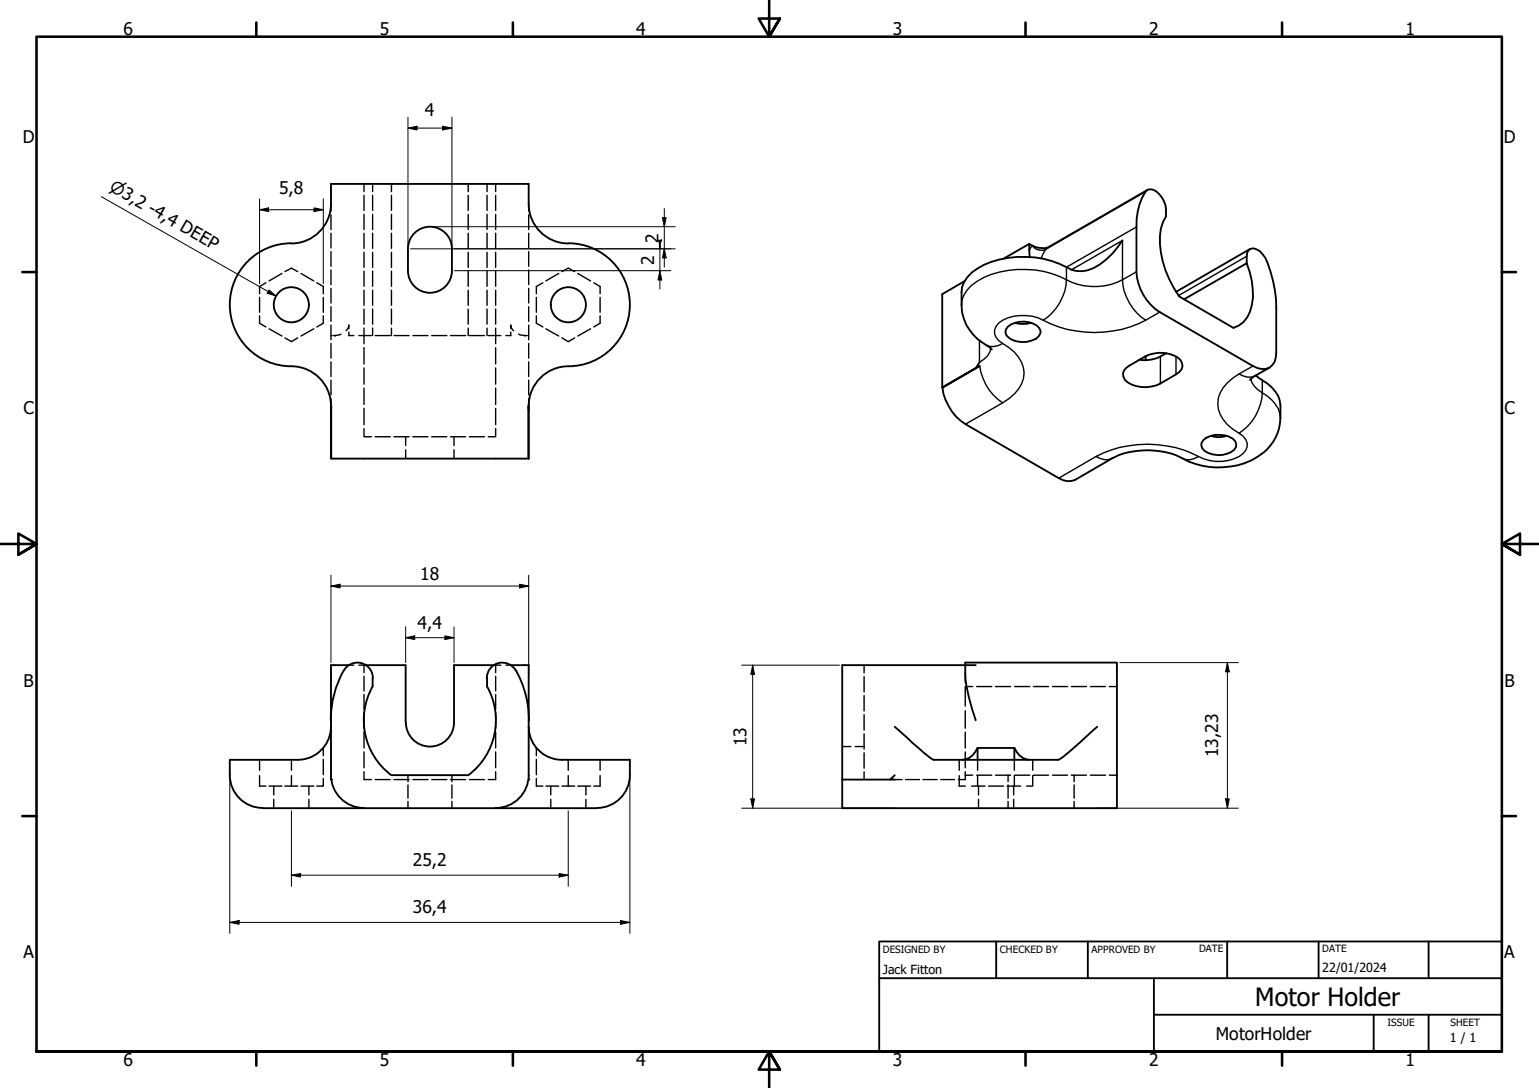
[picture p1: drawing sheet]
<svg xmlns="http://www.w3.org/2000/svg" width="420mm" height="297mm" viewBox="0 0 420 297" stroke-linecap="round" stroke-linejoin="round" font-family="sans-serif">
<!-- layer: Hidden (ISO) -->
<g fill="none" stroke="#000" stroke-width=".38">
<path d="M90.4 55.6v2M90.4 58.7v4M99.4 50.2v2.1M99.4 53.3v4.2M99.4 58.5v4.2M101.7 50.2v2.1M101.7 53.3v4.2M101.7 58.5v4.2M106.9 50.2v2.1M106.9 53.3v4.2M106.9 58.5v4.2M127.8 50.2v2.1"/>
<path d="M127.8 53.3v4.2M127.8 58.5v4.2M133 50.2v2.1M133 53.3v4.2M133 58.5v4.2M135.3 50.2v2.1M135.3 53.3v4.2M135.3 58.5v4.2M144.3 55.6v2M144.3 58.7v4M72.6 77.2l-1.7 1v2M77 74.7l-3.5 2"/>
<path d="M77.8 74.2l1.8-1 1.7 1M82.2 74.7l3.5 2M86.5 77.2l1.8 1v2M90.4 63.7v4M90.4 68.7v4M90.4 73.7v4M90.4 78.7v4M99.4 63.7v4.1M99.4 68.9v4.1M99.4 74v4.2M99.4 79.2v4.2M101.7 63.7v4.1"/>
<path d="M101.7 68.9v4.1M101.7 74v4.2M101.7 79.2v4.2M106.9 63.7v4.1M106.9 68.9v4.1M106.9 74v4.2M106.9 79.2v4.2M127.8 63.7v4.1M127.8 68.9v4.1M127.8 74v4.2M127.8 79.2v4.2M133 63.7v4.1"/>
<path d="M133 68.9v4.1M133 74v4.2M133 79.2v4.2M135.3 63.7v4.1M135.3 68.9v4.1M135.3 74v4.2M135.3 79.2v4.2M144.3 63.7v4M144.3 68.7v4M144.3 73.7v4M144.3 78.7v4M148.2 77.2l-1.8 1v2"/>
<path d="M152.5 74.7l-3.5 2M153.4 74.2l1.7-1 1.8 1M157.7 74.7l3.5 2M162.1 77.2l1.7 1v2M70.9 81.2v4.1M70.9 86.2v2.1l1.7 1M73.5 89.8l3.5 1.9M77.8 92.3l1.8 1 1.7-1M85.7 89.8l-3.5 1.9M88.3 81.2v4.1M88.3 86.2v2.1l-1.8 1M90.4 83.7v4"/>
<path d="M90.4 88.8v4M90.4 93.8v4M90.4 98.8v4M90.4 91.6h.3M91.1 91.6h.3M93.1 91.2l-1.7 .4M95.2 89.7v-.9l-.1 .6-.6 .9M95.2 90.7v.9h1.4M98 91.6h3.4M99.4 84.4v4.1M99.4 89.6v4.2M99.4 94.9v4.5"/>
<path d="M101.7 84.4v4.1M101.7 89.6v2M102.4 91.6h4.2M106.9 84.4v4.1M106.9 89.6v2M107.6 91.6h4.1M112.7 91.6h4.1M117.9 91.6h4.1M123 91.6h4.1M127.8 84.4v4.1M127.8 89.6v2M128.1 91.6h4.2"/>
<path d="M133 84.4v4.1M133 89.6v2M133.3 91.6h3.4M135.3 84.4v4.1M135.3 89.6v4.2M135.3 94.9v4.5M139.4 89.7v-.9l.2 .6 .6 .9M139.4 90.7v.9h-1.3M141.6 91.2l1.7 .4M143.3 91.6h.3M144 91.6h.3M144.3 83.7v4"/>
<path d="M144.3 88.8v4M144.3 93.8v4M144.3 98.8v4M146.4 81.2v4.1M146.4 86.2v2.1l1.8 1M149 89.8l3.5 1.9M153.4 92.3l1.7 1 1.8-1M161.2 89.8l-3.5 1.9M163.8 81.2v4.1M163.8 86.2v2.1l-1.7 1M90.4 103.8v4M90.4 108.8v2.1"/>
<path d="M99.4 117v2.2h2M99.4 100.4v4.5M99.4 106v4.4M99.4 111.5v4.4M102.4 119.2h4.2M107.6 119.2h4.1M110.7 119.2v2.5M112.7 119.2h4.1M117.9 119.2h4.1M123 119.2h4.1M124 119.2v2.5M128.1 119.2h4.2"/>
<path d="M135.3 117v2.2h-2M135.3 100.4v4.5M135.3 106v4.4M135.3 111.5v4.4M144.3 103.8v4M144.3 108.8v2.1M110.7 122.8v2.4M124 122.8v2.4M95.2 181.6h1.4M98 181.6h1.4v2M99.4 184.6v4M99.4 189.6v4"/>
<path d="M99.4 194.6v4.2M99.4 199.9v4.3M99.4 181.6h.1M99.7 181.6h.2M134.8 181.6h.2M135.2 181.6h1.5M135.3 181.6v2M135.3 184.6v4M135.3 189.6v4M135.3 194.6v4.2M135.3 199.9v4.3M138.1 181.6h1.3"/>
<path d="M235.9 181.6v2.1M235.9 184.7v4.2M235.9 189.9v4.2M235.9 195.1v4.2M263.5 183.7v2.6M263.5 187.6v5.2M263.5 194v4.8M263.5 199.9v4.3M263.5 187.4h2.1M266.6 187.4h4.2M271.8 187.4h4.1M277 187.4h4.1"/>
<path d="M282.1 187.4h4.2M287.3 187.4h4.2M292.5 187.4h4.1M297.7 187.4h4.1M302.8 187.4h2.1M70.9 211.8v2.8h1.7M70.9 207.4v2.9M73.5 214.6h3.5M74.7 214.6v2.4M74.7 218.2v2.4M79.6 211.8v2.8h-1.8M79.6 214.6h1.7"/>
<path d="M79.6 207.4v2.9M82.2 214.6h3.5M84.3 214.6v2.4M84.3 218.2v2.4M88.3 212.5v2.1h-1.8M88.3 204.2v2.1M88.3 207.3v4.2M90.4 211.6v.4M90.4 212.4v.4M99.4 205.3v4.3M99.4 210.7v2.1h2M102.4 212.8h4.2"/>
<path d="M107.6 212.8h4.1M111.4 211.6v1.8M111.4 214.3v3.6M111.4 218.8v1.8M112.7 212.8h4.1M117.9 212.8h4.1M123 212.8h4.1M123.4 211.6v1.8M123.4 214.3v3.6M123.4 218.8v1.8M128.1 212.8h4.2M135.3 205.3v4.3"/>
<path d="M135.3 210.7v2.1h-2M144.3 211.6v.4M144.3 212.4v.4M146.4 212.5v2.1h1.8M146.4 204.2v2.1M146.4 207.3v4.2M149 214.6h3.5M150.4 214.6v2.4M150.4 218.2v2.4M153.4 214.6h3.5M155.1 207.4v2.9M155.1 211.8v2.8"/>
<path d="M157.7 214.6h3.5M160 214.6v2.4M160 218.2v2.4M163.8 207.4v2.9M163.8 211.8v2.8h-1.7M229.9 203.8h2.4M233.5 203.8h2.4M235.9 200.3v4.2M235.9 205.5v4.2M235.9 210.7v2.1M244.3 212.8h2M247.2 212.8h3.8"/>
<path d="M252 212.8h3.8M256.8 212.8h3.8M261.9 211.8v2.8h1.6M261.9 207.4v2.9M263.5 210.7v2.1h-1.9M263.5 205.3v4.3M263.5 211.6h2.1M266.6 211.6h4.2M266.9 211.8v2.8h-1.7M266.9 214.6h2M266.9 207.4v2.9M267.1 214.6v2.4"/>
<path d="M267.1 218.2v2.4M269.9 214.6h4M271.8 211.6h4.1M275.2 211.6v1.8M275.2 214.3v3.6M275.2 218.8v1.8M276.7 214.6v2.4M276.7 218.2v2.4M276.9 211.8v2.8h-1.9M276.9 214.6h1.7M276.9 207.4v2.9M277 211.6h4.1"/>
<path d="M281.9 211.8v2.8h-1.6M281.9 207.4v2.9M282.1 211.6h4.2M287.3 211.6h4.2M292.5 211.6h4.1M293.2 211.6v1.8M293.2 214.3v3.6M293.2 218.8v1.8M297.7 211.6h4.1M302.8 211.6h2.1"/>
</g>
<g fill="#000">
<circle cx="91.4" cy="91.6" r=".19"/>
<circle cx="143.3" cy="91.6" r=".19"/>
<circle cx="90.4" cy="212.8" r=".19"/>
<circle cx="144.3" cy="212.8" r=".19"/>
</g>
<!-- layer: Visible (ISO) -->
<g fill="none" stroke="#000" stroke-width=".51">
<path d="M312.7 52.3a2.04 2.04 0 0 1 3-.1 7.2 7.2 0 0 1 2.6 6.9 15.4 15.4 0 0 0-.9 12.3 30 30 0 0 0 4.5 9.5l14.8 8.6a7.2 7.2 0 0 0 5.1-6.2 20.4 20.4 0 0 0-1.4-11.4v-1.9a1.79 1.79 0 0 1 .7-1.9 1.79 1.79 0 0 1 1.9 0 6.6 6.6 0 0 1 2.9 3.4 35.8 35.8 0 0 1 2.5 12.5v12.3a4 4 0 0 1-2.8 4.4l-1.1 .1-2.4-.9-25.5-14.7a14 14 0 0 1-6.3-11v-12.2a17.3 17.3 0 0 1 2.4-9.7zM313.2 51.9l-27.3 15.7a6.2 6.2 0 0 1-4.9-1l-7 4M79.5 66.5a10.8 10.8 0 0 0 10.9-10.9v-5.4h53.9a21 21 0 0 0 .7 9.1 10.8 10.8 0 0 0 10.2 7.2M79.5 66.4a16.9 16.9 0 0 0-16.8 17.5 16.9 16.9 0 0 0 18.1 16.2 11 11 0 0 1 9.6 12M113.1 63.7a6 6 0 0 1 6.6-1.3 6 6 0 0 1 3.7 5.5v6a6 6 0 0 1-6 6 6 6 0 0 1-6-6v-6a6 6 0 0 1 1.7-4.2zM155.2 66.4a16.9 16.9 0 0 1 16.7 17.5 16.9 16.9 0 0 1-18 16.2 10.8 10.8 0 0 0-9.6 10.7v14.4v-14.3l.1 1.2M263.3 76.8l-6.1 3.5v25.5M281 66.6l.1 3.6M306.5 65.6a18.5 18.5 0 0 1-10 8.3 7.3 7.3 0 0 1-5.4-1 26.9 26.9 0 0 0-22.5-.6 10.5 10.5 0 0 0-6 6.1 22.7 22.7 0 0 0 .5 8.6 15.1 15.1 0 0 0 7.3 8l.4 .4M340.4 71.9l-17.1 9.8M341.2 68l-20.1 11.7M267.4 98.9l-1 1.5 1.1-.5-10.3 5.9 9.2-5.4"/>
<path d="M275.1 89.3a6.5 6.5 0 0 1 8.7 .3 2.05 2.05 0 0 1-1.1 3 6.8 6.8 0 0 1-7.9-1l-.3-.8 .1-.8zM277.1 88.1a8.2 8.2 0 0 0 4.5 0M312.8 97.2l-.1 1.1M318.4 96.4a10 10 0 0 1-7.4 1.8M90.4 110.9v14.3zM307.5 100.4a17.5 17.5 0 0 1 9-4.1 8 8 0 0 1 5.8 2 2.47 2.47 0 0 1-1.2 3.9l-4.3 2.5a8.7 8.7 0 0 1-9.7-1 2.25 2.25 0 0 1 .4-3.3zM330.5 119a6.7 6.7 0 0 0 4.5 0M342.9 102.5l.6 .5a13.5 13.5 0 0 1 5.5 5.2 15.2 15.2 0 0 1-2.2 13.5 19.4 19.4 0 0 1-20.4 5l-1.9-.7a22.2 22.2 0 0 0-20.8-.9l-10.1 5.9a4.6 4.6 0 0 1-4.5-.5l-25.5-14.7a13.8 13.8 0 0 1-6.3-10M346.6 100.4l-3.8 2.1-1.6 1.2M90.4 125.2h53.9M328.5 120.1a6.8 6.8 0 0 1 8.1-.3 2.03 2.03 0 0 1 .9 2 2.03 2.03 0 0 1-1.4 1.6 6.7 6.7 0 0 1-7.9-1l-.2-.7v-.8zM90.4 198.4a9.3 9.3 0 0 1-10.8 9h-16.9v4.2"/>
<path d="M93.8 183a27.8 27.8 0 0 0-3.5 13.6M93.9 183.1a4.2 4.2 0 0 1 4.7-2.1 4.2 4.2 0 0 1 3.2 4.1M95.2 181.6h-4.8v30M99.9 181.6h10.8v15.6M101.7 185.1v2.3a18.8 18.8 0 0 0 5.1 24.2M133 185.1v2.3a18.8 18.8 0 0 1-5.1 24.2M134.8 181.6h-10.8v15.6a6.6 6.6 0 0 1-6.6 6.6 6.6 6.6 0 0 1-6.6-6.6M139.4 181.6h4.9v30M140.8 183.1a4.2 4.2 0 0 0-4.7-2.1 4.2 4.2 0 0 0-3.2 4.1M140.9 183a27.8 27.8 0 0 1 3.5 13.6M144.3 198.4a9.3 9.3 0 0 0 10.8 9h16.9v4.2M244.3 198.4l1.6 1.5a65.5 65.5 0 0 0 8.8 7.5h34.2l.5-.2a91.6 91.6 0 0 0 10.1-8.8"/>
<path d="M266.4 181.6h-2.9v-.7h41.4v39.7h-75v-7.8M266.4 196.6a36 36 0 0 1-2.9-15h-33.6v31.2M62.7 211.6a9 9 0 0 0 9 9M90.4 211.6a9 9 0 0 0 8.9 9M106.9 211.6h20.9M144.3 211.6a9 9 0 0 1-9 9M172 211.6a9 9 0 0 1-9 9M229.9 212.8h13.1M244.3 211.6l-1.3 1.2h1.3M266.9 204.2a5.1 5.1 0 0 1-4 3.2M266.9 204.2h10M266.9 204.2v3.2"/>
<path d="M276.9 204.2a5.1 5.1 0 0 0 4 3.2M276.9 204.2v3.2M71.8 220.6h91.1"/>
<circle cx="79.5" cy="83.2" r="4.8"/>
<circle cx="155.2" cy="83.2" r="4.8"/>
</g>
<!-- layer: Visible Narrow (ISO) -->
<g fill="none" stroke="#000" stroke-width=".38">
<path d="M312.7 52.3l-27.2 15.8M285.5 68.1a3.1 3.1 0 0 1-3.8-1.1l-.7 1.3M285.5 68.1l-1.3 2.4M286 67.6l-.5 .5M292.5 73.6l14-8v10.8l3.8-2.2M310.3 62l-19.2 10.9v3.5a16.6 16.6 0 0 0 15.4 0 14 14 0 0 0 6.3 11M340.4 70l-18.6 10.7M262.5 83.2a7.7 7.7 0 0 1 4.3-6.4 25.9 25.9 0 0 1 24.3-.4 14 14 0 0 1-6.3 11M267.4 92.9v6a5.4 5.4 0 0 0 3.1-3.8M273.7 93.8a4.6 4.6 0 0 1-4.5 .4M312.8 87.4a31.1 31.1 0 0 1-29.3-.6 12.1 12.1 0 0 0-10.8 1.4 3.2 3.2 0 0 0 1 5.6 10.1 10.1 0 0 1 5.9 8 10 10 0 0 1-5.9 8.2 14.1 14.1 0 0 1-6.2-10.1M316.6 85.2l-3.8 2.2"/>
<path d="M316.8 97.3v7.4M321.1 97.3v4.9M342.1 99.9l-3.8 2.2M273.7 110l-10.1 5.8M341.5 103.5a6 6 0 0 0 3.1 3.7v-3.4M342.8 102.5a4.3 4.3 0 0 1-4.5-.4 9.8 9.8 0 0 0-5.8 8.1 9.8 9.8 0 0 0 5.8 8.1M349.6 114.1a8.8 8.8 0 0 0-5-6.9 14 14 0 0 1-6.3 11.1 3.4 3.4 0 0 1 2.2 3.2 3.4 3.4 0 0 1-2.2 3.1 11.8 11.8 0 0 1-11.1 0M299.2 124.6l-10.1 5.9M303.7 125.1a4.3 4.3 0 0 1-4.5-.5 30.8 30.8 0 0 1 28 0 4.3 4.3 0 0 1-4.5 .5"/>
</g>
<circle cx="281.7" cy="67" r=".19" fill="#000"/>
<!-- layer: Border (ISO) -->
<g fill="none" stroke="#000" stroke-width=".7">
<path d="M70 6.1v3.9M140 6.1v3.9M210 0v10l-2.9-4.9h5.8l-2.9 4.9 2.9-4.9M280 6.1v3.9M350 6.1v3.9M6.1 74.3h3.9M410 74.3h3.9M0 148.5h10l-5-2.8v5.7l5-2.9-5 2.9M420 148.5h-10l5-2.8v5.7l-5-2.9 5 2.9M6.1 222.8h3.9M410 222.8h3.9M10 287.1v-277.1h400v277.1h-400h400"/>
<path d="M70 287.1v3.8M140 287.1v3.8M212.9 292l-2.9-4.9 2.9 4.9h-5.8l2.9-4.9v9.9M280 287.1v3.8M350 287.1v3.8"/>
</g>
<!-- layer: Title (ISO) -->
<path d="M240 257h170v30.1h-170zM272 257v10.1M297 257v10.1M335 257v10.1M360 257v10.1M390 257v10.1M240 267.1h170M315 277h95M315 267.1v20M375 277v10.1M390 277v10.1" fill="none" stroke="#000" stroke-width=".51"/>
<!-- layer: Dimension (ISO) -->
<g fill="none" stroke="#000" stroke-width=".27">
<path d="M111.4 35l2.5-.5v1zM111.4 35h12M111.4 32v35.2M120.8 34.5l2.6 .5-2.6 .5zM123.4 32v35.2M70.9 57.3l2.4-.5v1zM70.9 57.3h17.4M70.9 54.3v23.2M85.7 56.8l2.6 .5-2.6 .5zM88.3 54.3v23.2M180.8 59.4h1.1l-.5 2.5zM181.4 56.9v16"/>
<path d="M112.1 67.9h72.2M118.1 61.9h66.2M124.1 73.9h59M180 67l.1 .9v-.9M180.1 73.9l.6 2.5h-1.1zM180.3 67l-.2 .9v11M180.5 65.5v.4M181.4 67.9l.5 2.5h-1.1zM90.4 157v23.9M141.9 159.5l2.4 .5-2.4 .5zM144.3 157v26M90.4 160l2.4-.5v1z"/>
<path d="M90.4 160h53.9M110.7 174.1l2.5-.5v1zM110.7 174.1h13.3M110.7 171.1v9.8M121.5 173.6l2.5 .5-2.5 .5zM124 171.1v9.8M202.5 181.6h26.7M205.5 181.6l.5 2.5h-1zM205.5 181.6v39M305.7 180.9h32.4M335.1 180.9l.5 2.5h-1zM335.1 180.9v39.7"/>
<path d="M62.7 212.4v42.4M172 212.4v42.4M205 218.1h1l-.5 2.5zM334.6 218.1h1l-.5 2.5zM79.6 238.9l2.4-.4v.9zM79.6 238.9h75.5M79.6 221.3v20.7M152.7 238.5l2.4 .4-2.4 .5zM155.1 221.3v20.7M202.5 220.6h41.1M300.3 220.6h37.8M62.7 251.8l2.6-.5v1z"/>
<path d="M62.7 251.8h109.3M169.4 251.3l2.6 .5-2.6 .5z"/>
</g>
<g fill="#000">
<path d="M111.4 35l2.5-.5v1z" fill-rule="evenodd"/>
<path d="M120.8 34.5l2.6 .5-2.6 .5z" fill-rule="evenodd"/>
<path d="M70.9 57.3l2.4-.5v1z" fill-rule="evenodd"/>
<path d="M85.7 56.8l2.6 .5-2.6 .5z" fill-rule="evenodd"/>
<path d="M180.8 59.4h1.1l-.5 2.5z" fill-rule="evenodd"/>
<path d="M179.6 65.5h1.1l-.6 2.4z" fill-rule="evenodd"/>
<path d="M180.1 73.9l.6 2.5h-1.1z" fill-rule="evenodd"/>
<path d="M181.4 67.9l.5 2.5h-1.1z" fill-rule="evenodd"/>
<path d="M90.4 160l2.4-.5v1z" fill-rule="evenodd"/>
<path d="M110.7 174.1l2.5-.5v1z" fill-rule="evenodd"/>
<path d="M121.5 173.6l2.5 .5-2.5 .5z" fill-rule="evenodd"/>
<path d="M141.9 159.5l2.4 .5-2.4 .5z" fill-rule="evenodd"/>
<path d="M205.5 181.6l.5 2.5h-1z" fill-rule="evenodd"/>
<path d="M335.1 180.9l.5 2.5h-1z" fill-rule="evenodd"/>
<path d="M205 218.1h1l-.5 2.5z" fill-rule="evenodd"/>
<path d="M334.6 218.1h1l-.5 2.5z" fill-rule="evenodd"/>
<path d="M79.6 238.9l2.4-.4v.9z" fill-rule="evenodd"/>
<path d="M152.7 238.5l2.4 .4-2.4 .5z" fill-rule="evenodd"/>
<path d="M62.7 251.8l2.6-.5v1z" fill-rule="evenodd"/>
<path d="M169.4 251.3l2.6 .5-2.6 .5z" fill-rule="evenodd"/>
</g>
<!-- layer: Symbol (ISO) -->
<path d="M27.7 53.7l47.7 27.1M73.5 79.2l1.9 1.6-2.4-.7z" fill="none" stroke="#000" stroke-width=".27"/>
<path d="M73.5 79.2l1.9 1.6-2.4-.7z" fill-rule="evenodd" fill="#000"/>
<text font-size="6.9" x="342.7" y="274.6">Motor Holder</text>
<g font-size="4.8">
<text x="33.7" y="9.6">6</text>
<text x="103.7" y="9.6">5</text>
<text x="173.7" y="9.6">4</text>
<text x="243.7" y="9.6">3</text>
<text x="313.7" y="9.6">2</text>
<text x="383.7" y="9.6">1</text>
<text x="116" y="31.6">4</text>
<text x="6.2" y="38.9">D</text>
<text x="410.5" y="38.9">D</text>
<text x="76.2" y="53">5,8</text>
<text x="179.8" y="66.2" transform="rotate(-90 179.8 66.2)">2</text>
<text x="178.6" y="72.2" transform="rotate(-90 178.6 72.2)">2</text>
<text x="6.4" y="113.1">C</text>
<text x="410.7" y="113.1">C</text>
<text x="114.7" y="158.4">18</text>
<text x="114" y="171.6">4,4</text>
<text x="6.4" y="187.4">B</text>
<text x="410.7" y="187.4">B</text>
<text x="203.8" y="203.8" transform="rotate(-90 203.8 203.8)">13</text>
<text x="332.6" y="206.7" transform="rotate(-90 332.6 206.7)">13,23</text>
<text x="112.7" y="236.5">25,2</text>
<text x="112.7" y="249.4">36,4</text>
<text x="6.4" y="261.7">A</text>
<text x="410.7" y="261.7">A</text>
<text x="331.9" y="283.8">MotorHolder</text>
<text x="33.7" y="290.9">6</text>
<text x="103.7" y="290.9">5</text>
<text x="173.7" y="290.9">4</text>
<text x="243.7" y="290.9">3</text>
<text x="313.7" y="290.9">2</text>
<text x="383.7" y="290.9">1</text>
</g>
<text font-size="4.6" x="29.6" y="51.9" transform="rotate(30 29.6 51.9)">⌀3,2 -4,4 DEEP</text>
<g font-size="3.4">
<text x="241" y="266">Jack Fitton</text>
<text x="361" y="265.5">22/01/2024</text>
<text x="395.9" y="284.6">1 / 1</text>
</g>
<g font-size="2.7">
<text x="241" y="260.1">DESIGNED BY</text>
<text x="273" y="260.1">CHECKED BY</text>
<text x="298" y="260.1">APPROVED BY</text>
<text x="327.3" y="260">DATE</text>
<text x="361" y="260">DATE</text>
<text x="378.8" y="280.1">ISSUE</text>
<text x="396" y="280.1">SHEET</text>
</g>
</svg>
